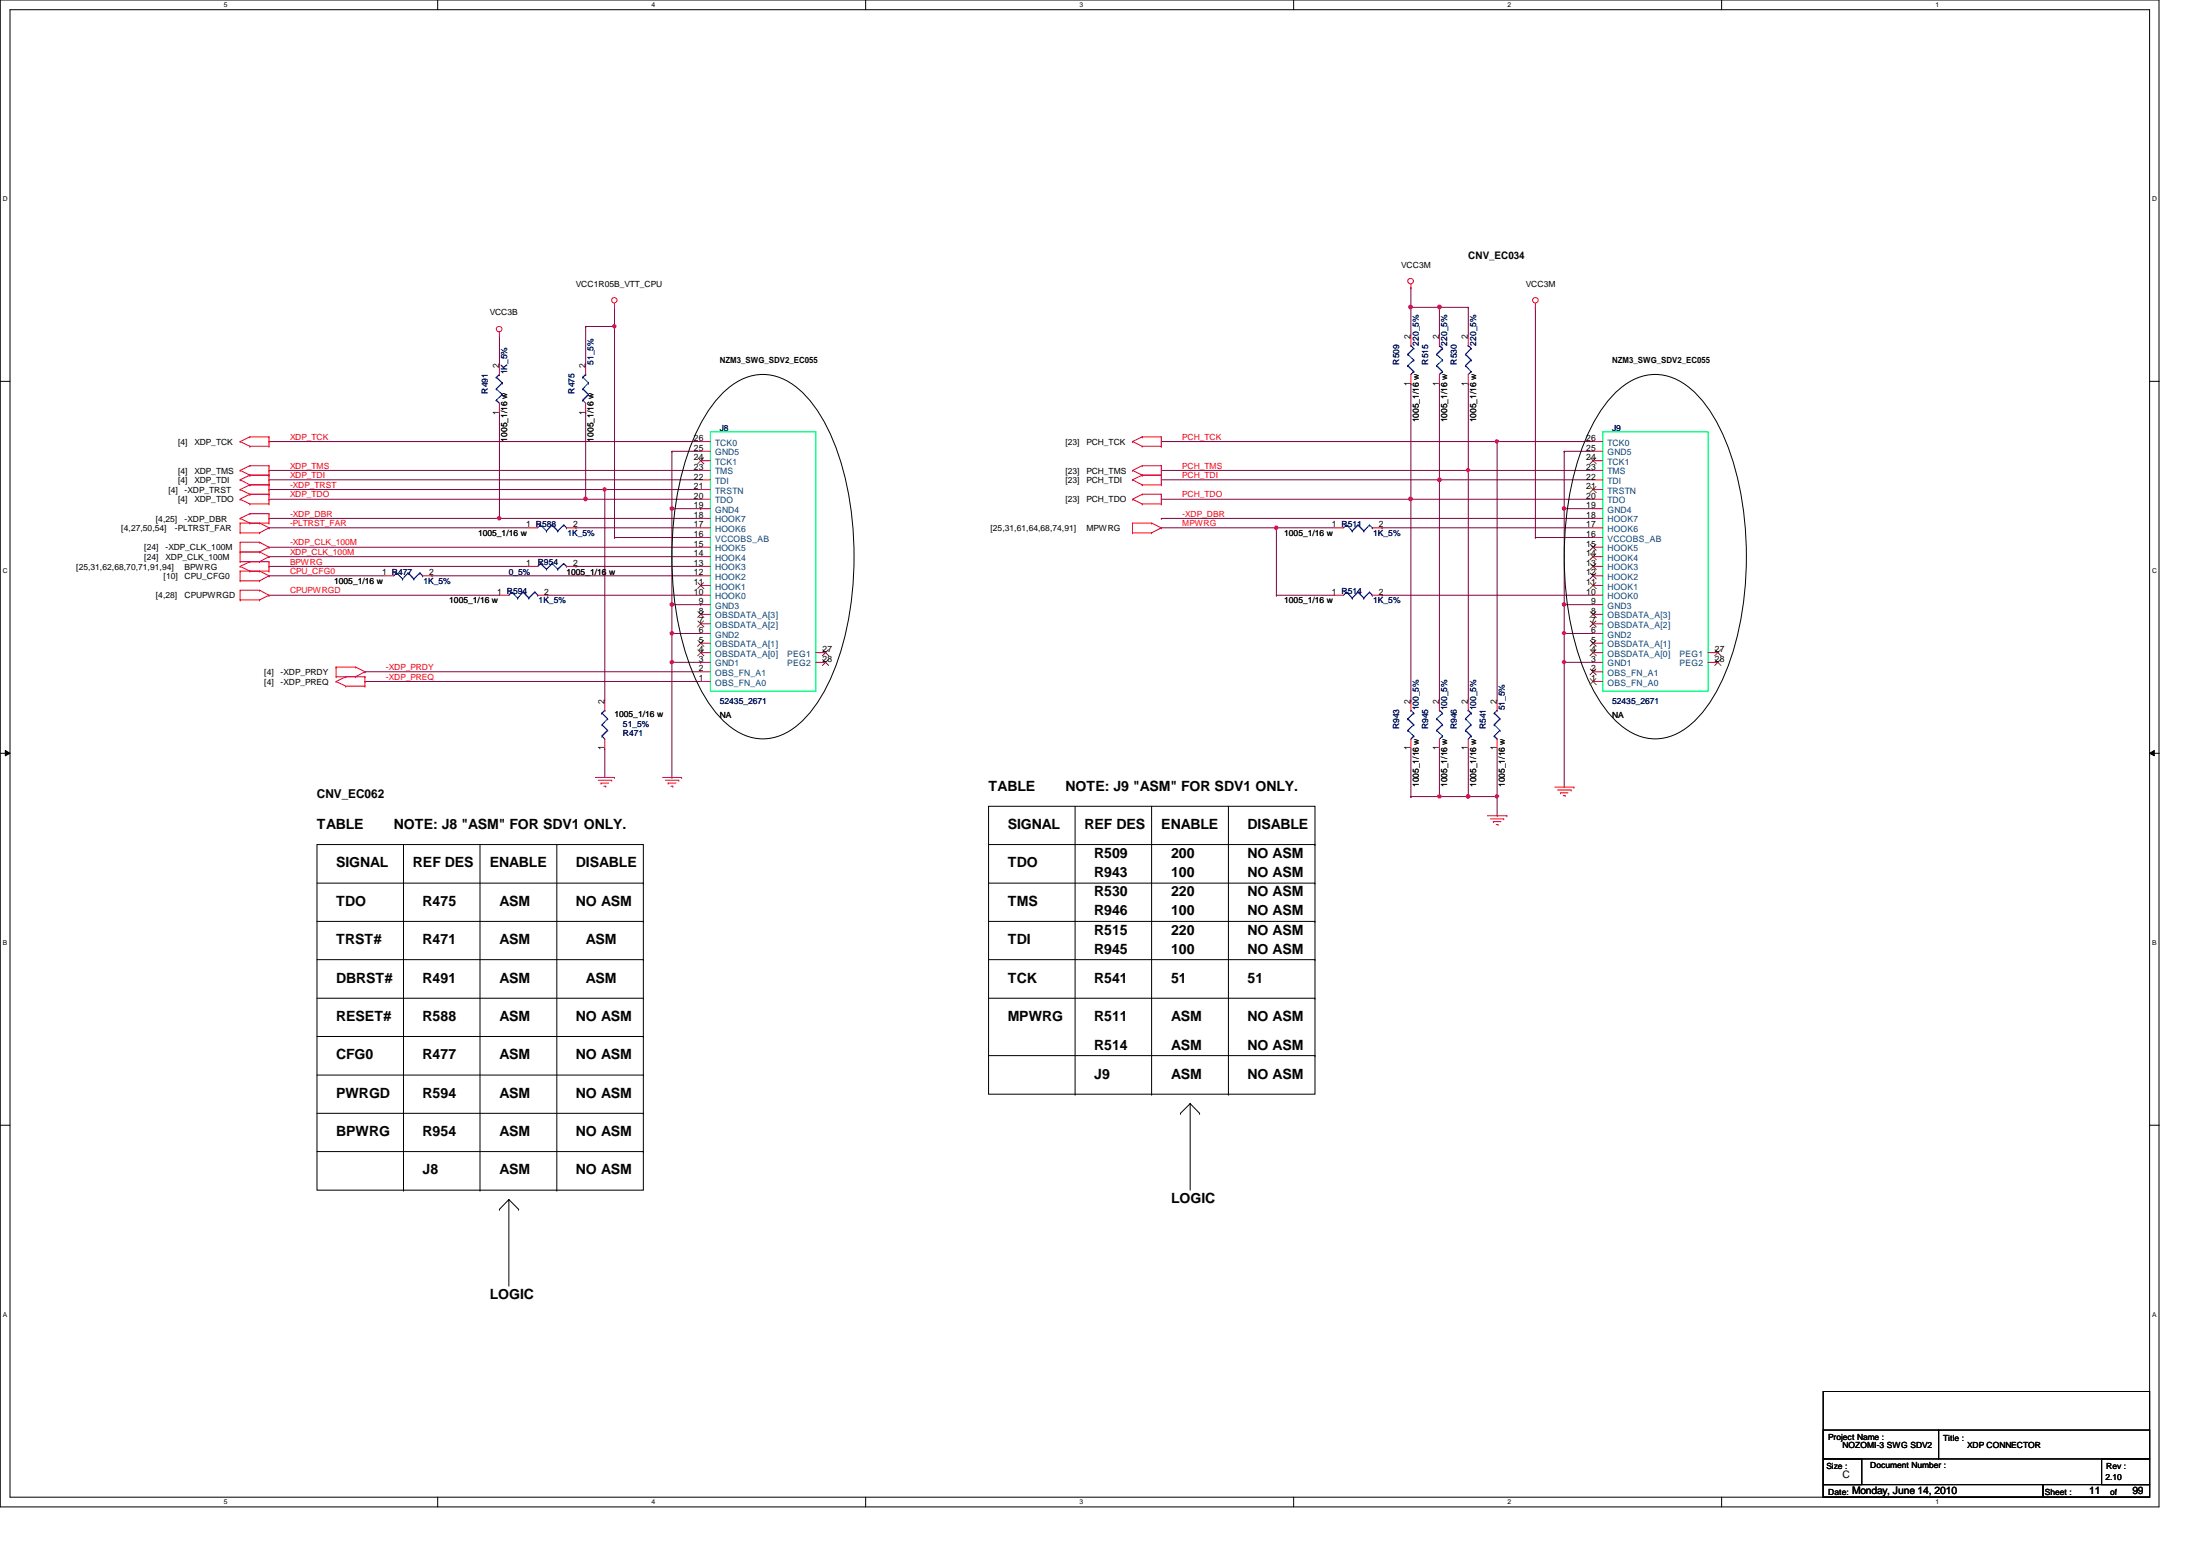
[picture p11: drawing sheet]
<svg xmlns="http://www.w3.org/2000/svg" width="297mm" height="210mm" viewBox="0 0 297 210" stroke-linecap="round" stroke-linejoin="round" font-family="sans-serif">
<path d="M0 0h291.5v203.4h-291.5zM1.4 1.3h288.8v200.8h-288.8z" fill="none" stroke="#000" stroke-width=".14"/>
<g fill="#fff">
<path d="M30.2 .2h.5v1h-.5z"/>
<path d="M30.2 202.3h.5v1h-.5z"/>
</g>
<path d="M59.1 0v1.3M59.1 202.1v1.3" fill="none" stroke="#000" stroke-width=".14"/>
<g fill="#fff">
<path d="M88 .2h.5v1h-.5z"/>
<path d="M88 202.3h.5v1h-.5z"/>
</g>
<path d="M116.9 0v1.3M116.9 202.1v1.3" fill="none" stroke="#000" stroke-width=".14"/>
<g fill="#fff">
<path d="M145.8 .2h.5v1h-.5z"/>
<path d="M145.8 202.3h.5v1h-.5z"/>
</g>
<path d="M174.7 0v1.3M174.7 202.1v1.3" fill="none" stroke="#000" stroke-width=".14"/>
<g fill="#fff">
<path d="M203.5 .2h.5v1h-.5z"/>
<path d="M203.5 202.3h.5v1h-.5z"/>
</g>
<path d="M232.4 0v1.3M232.4 202.1v1.3" fill="none" stroke="#000" stroke-width=".14"/>
<g fill="#fff">
<path d="M261.3 .2h.5v1h-.5z"/>
<path d="M261.3 202.3h.5v1h-.5z"/>
<path d="M.4 26.4h.6v1h-.6z"/>
<path d="M290.6 26.4h.6v1h-.6z"/>
<path d="M.4 76.5h.6v1.1h-.6z"/>
<path d="M290.6 76.5h.6v1.1h-.6z"/>
</g>
<path d="M0 51.5h1.4M290.2 51.5h1.3" fill="none" stroke="#000" stroke-width=".14"/>
<g fill="#fff">
<path d="M.4 126.7h.6v1.1h-.6z"/>
<path d="M290.6 126.7h.6v1.1h-.6z"/>
</g>
<path d="M0 101.7h1.4M.7 101.3l.7 .4-.7 .3zM290.2 101.7l.7-.4v.7zM290.2 101.7h1.3" fill="none" stroke="#000" stroke-width=".14"/>
<path d="M.7 101.3l.7 .4-.7 .3zM290.2 101.7l.7-.4v.7z" fill="#000"/>
<g fill="#fff">
<path d="M.4 177h.5v1h-.5z"/>
<path d="M290.6 177h.5v1h-.5z"/>
</g>
<path d="M0 151.9h1.4M290.2 151.9h1.3" fill="none" stroke="#000" stroke-width=".14"/>
<path d="M36.3 59.6h.1M36.3 59.6h58.3M90.7 60.9h.1M90.7 68.7h.1M90.7 60.9h3.9M90.7 60.9v20.7M90.7 68.7h3.9M94.6 68.7h.1M90.7 81.6h.1" fill="none" stroke="#800040" stroke-width=".14"/>
<circle cx="90.7" cy="68.6" r=".25" fill="#f0f"/>
<circle cx="90.7" cy="68.6" r=".25" fill="none" stroke="#f0f" stroke-width=".14"/>
<circle cx="90.7" cy="81.6" r=".25" fill="#f0f"/>
<circle cx="90.7" cy="81.6" r=".25" fill="none" stroke="#f0f" stroke-width=".14"/>
<path d="M90.7 85.5h.1M94.6 81.6h.1M94.6 81.6h-3.9v3.9" fill="none" stroke="#800040" stroke-width=".14"/>
<circle cx="90.7" cy="85.5" r=".25" fill="#f0f"/>
<circle cx="90.7" cy="85.5" r=".25" fill="none" stroke="#f0f" stroke-width=".14"/>
<path d="M90.7 85.5h.1M90.7 89.4h.1M90.7 89.4h3.9M90.7 85.5h3.9M90.7 85.5v19.4M94.6 89.4h.1M90.7 104.9h.1" fill="none" stroke="#800040" stroke-width=".14"/>
<circle cx="90.7" cy="89.4" r=".25" fill="#f0f"/>
<circle cx="90.7" cy="89.4" r=".25" fill="none" stroke="#f0f" stroke-width=".14"/>
<path d="M36.3 63.5h.1M36.3 64.8h.1M36.3 63.5h58.3M36.3 64.8h58.3M81.7 66.1h.1M81.7 66.1h12.9" fill="none" stroke="#800040" stroke-width=".14"/>
<path d="M81.5 65.9h.3l.1 .1-.1 .2-.2 .1-.1-.1z" fill-rule="evenodd" fill="#f0f"/>
<path d="M81.5 65.9h.3l.1 .1-.1 .2-.2 .1-.1-.1z" fill="none" stroke="#f0f" stroke-width=".14"/>
<path d="M79.1 67.4h.1M79.1 67.4h15.5" fill="none" stroke="#800040" stroke-width=".14"/>
<path d="M78.9 67.2l.1-.1 .2 .1v.3l-.2 .1-.1-.1z" fill-rule="evenodd" fill="#f0f"/>
<path d="M78.9 67.2l.1-.1 .2 .1v.3l-.2 .1-.1-.1z" fill="none" stroke="#f0f" stroke-width=".14"/>
<path d="M67.4 70h.1M67.4 70h27.2" fill="none" stroke="#800040" stroke-width=".14"/>
<circle cx="67.4" cy="69.9" r=".25" fill="#f0f"/>
<circle cx="67.4" cy="69.9" r=".25" fill="none" stroke="#f0f" stroke-width=".14"/>
<path d="M67.4 45.3h.1M67.4 45.3v3.9M67.4 55.7v14.3M83 44.1h.1M83 44.1v28.5M36.3 70h.1M36.3 70h31.1M67.4 70h.1M77.8 71.2h.1M77.8 71.2h16.8M83 72.6h.1M83 72.6h11.6" fill="none" stroke="#800040" stroke-width=".14"/>
<path d="M82.8 43.9h.3l.1 .1-.1 .2-.2 .1-.1-.1z" fill-rule="evenodd" fill="#f0f"/>
<path d="M82.8 43.9h.3l.1 .1-.1 .2-.2 .1-.1-.1z" fill="none" stroke="#f0f" stroke-width=".14"/>
<g fill="none" stroke="#800040" stroke-width=".14">
<path d="M79.1 44.1h.1M79.1 55.7h.1M79.1 44.1v5.1M79.1 55.7v11.7h-42.8M83 41.5h.1M83 41.5v2.6h-3.9M202.1 59.6h.1M202.1 59.6h13M36.3 67.4h.1M36.3 71.2h.1M36.3 73.9h.1M36.3 75.1h.1"/>
<path d="M36.3 76.5h.1M36.3 77.7h.1M36.3 66.1h.1M36.3 71.2h35M36.3 73.9h58.3M36.3 75.1h58.3M36.3 76.5h35M36.3 77.7h15.6M36.3 66.1h45.4M58.3 77.7h.1M58.3 77.7h36.3M77.8 76.5h.1"/>
<path d="M77.8 76.5h16.8M81.7 66.1h.1M81.7 66.1v28.5M207.3 72.6h.1M207.3 72.6h7.8M36.3 80.3h.1M36.3 80.3h31.1M49.3 90.7h.1M49.3 92h.1M49.3 90.7h45.3M49.3 92h45.3M73.9 80.3h.1"/>
<path d="M73.9 80.3h20.7M186.6 80.3h.1M186.6 80.3h28.5M81.7 101h.1M81.7 101v3.9"/>
</g>
<path d="M201.9 59.4h.4v.2v.1l-.2 .1-.2-.1z" fill-rule="evenodd" fill="#f0f"/>
<path d="M201.9 59.4h.4v.2v.1l-.2 .1-.2-.1z" fill="none" stroke="#f0f" stroke-width=".14"/>
<path d="M190.5 67.4h.1M190.5 67.4h24.6" fill="none" stroke="#800040" stroke-width=".14"/>
<circle cx="190.5" cy="67.4" r=".26" fill="#f0f"/>
<circle cx="190.5" cy="67.4" r=".26" fill="none" stroke="#f0f" stroke-width=".14"/>
<path d="M211.2 60.9h.1M211.2 68.7h.1M211.2 60.9v20.7M211.2 68.7h3.9" fill="none" stroke="#800040" stroke-width=".14"/>
<path d="M211 81.4h.3l.1 .2-.1 .2h-.1h-.2z" fill-rule="evenodd" fill="#f0f"/>
<path d="M211 81.4h.3l.1 .2-.1 .2h-.1h-.2z" fill="none" stroke="#f0f" stroke-width=".14"/>
<path d="M211 68.5h.3l.1 .1-.1 .2-.1 .1-.2-.1z" fill-rule="evenodd" fill="#f0f"/>
<path d="M211 68.5h.3l.1 .1-.1 .2-.1 .1-.2-.1z" fill="none" stroke="#f0f" stroke-width=".14"/>
<path d="M211.2 81.6h.1M211.2 89.4h.1M211.2 81.6h3.9M211.2 89.4v16.9" fill="none" stroke="#800040" stroke-width=".14"/>
<path d="M211 89.2h.3l.1 .2-.1 .1-.1 .1-.2-.1z" fill-rule="evenodd" fill="#f0f"/>
<path d="M211 89.2h.3l.1 .2-.1 .1-.1 .1-.2-.1z" fill="none" stroke="#f0f" stroke-width=".14"/>
<path d="M172.3 71.2h.1M172.3 71.2h7.8M211.2 89.4h.1M211.2 89.4h3.9M202.1 107.5h.1M202.1 101v6.5" fill="none" stroke="#800040" stroke-width=".14"/>
<path d="M201.9 107.3h.4v.2v.2h-.2h-.2z" fill-rule="evenodd" fill="#f0f"/>
<path d="M201.9 107.3h.4v.2v.2h-.2h-.2z" fill="none" stroke="#f0f" stroke-width=".14"/>
<path d="M190.5 41.5h.1M190.5 41.5v3.8M156.8 70h.1M156.8 70h58.3M186.6 71.2h.1M186.6 71.2h28.5M194.3 64.8h.1M194.3 64.8h20.8M198.2 63.5h.1M198.2 63.5h16.9M211.2 85.5h.1M211.2 85.5v3.9" fill="none" stroke="#800040" stroke-width=".14"/>
<path d="M211 85.3h.3l.1 .2-.1 .1-.1 .1-.2-.1z" fill-rule="evenodd" fill="#f0f"/>
<path d="M211 85.3h.3l.1 .2-.1 .1-.1 .1-.2-.1z" fill="none" stroke="#f0f" stroke-width=".14"/>
<path d="M207.3 41.5h.1M207.3 41.5v31.1M172.3 71.2h.1M172.3 71.2v9.1M211.2 60.9h.1M211.2 60.9h3.9M172.3 80.3h.1M172.3 80.3h7.8M211.2 85.5h.1M211.2 81.6h.1M211.2 85.5h3.9M211.2 81.6v3.9" fill="none" stroke="#800040" stroke-width=".14"/>
<path d="M172.1 71.1l.2-.1 .2 .1v.3l-.2 .1-.2-.1z" fill-rule="evenodd" fill="#f0f"/>
<path d="M172.1 71.1l.2-.1 .2 .1v.3l-.2 .1-.2-.1z" fill="none" stroke="#f0f" stroke-width=".14"/>
<path d="M156.8 59.6h.1M156.8 59.6h45.3M190.5 51.8h.1M190.5 51.8v15.6h-33.7M194.3 51.8h.1M194.3 51.8v13M202.1 59.6h.1M202.1 59.6v35M156.8 71.2h.1M156.8 67.4h.1M156.8 71.2h15.5" fill="none" stroke="#800040" stroke-width=".14"/>
<circle cx="194.3" cy="64.8" r=".26" fill="#f0f"/>
<circle cx="194.3" cy="64.8" r=".26" fill="none" stroke="#f0f" stroke-width=".14"/>
<path d="M194.3 41.5h.1M194.3 41.5v3.8M198.2 51.8h.1M198.2 51.8v11.7M156.8 64.8h.1M156.8 64.8h37.5" fill="none" stroke="#800040" stroke-width=".14"/>
<path d="M198 63.3h.4l.1 .2-.1 .1-.2 .1-.2-.1z" fill-rule="evenodd" fill="#f0f"/>
<path d="M198 63.3h.4l.1 .2-.1 .1-.2 .1-.2-.1z" fill="none" stroke="#f0f" stroke-width=".14"/>
<path d="M194.3 41.5h.1M194.3 41.5h3.9M198.2 41.5h.1M198.2 41.5v3.8M156.8 63.5h.1M156.8 63.5h41.4" fill="none" stroke="#800040" stroke-width=".14"/>
<circle cx="194.3" cy="41.4" r=".26" fill="#f0f"/>
<circle cx="194.3" cy="41.4" r=".26" fill="none" stroke="#f0f" stroke-width=".14"/>
<path d="M190.5 38.9h.1M190.5 38.9v2.6M190.5 41.5h.1M190.5 41.5h3.8" fill="none" stroke="#800040" stroke-width=".14"/>
<circle cx="190.5" cy="41.4" r=".26" fill="#f0f"/>
<circle cx="190.5" cy="41.4" r=".26" fill="none" stroke="#f0f" stroke-width=".14"/>
<path d="M190.5 67.4v27.2M194.3 64.8v29.8M198.2 63.5v31.1M190.5 94.6h.1M194.3 94.6h.1M198.2 94.6h.1M198.2 107.5h.1M198.2 101v6.5M198.2 107.5h3.9" fill="none" stroke="#800040" stroke-width=".14"/>
<path d="M198 107.3h.4l.1 .2-.1 .2h-.2h-.2z" fill-rule="evenodd" fill="#f0f"/>
<path d="M198 107.3h.4l.1 .2-.1 .2h-.2h-.2z" fill="none" stroke="#f0f" stroke-width=".14"/>
<path d="M194.3 107.5h.1M194.3 101v6.5M194.3 107.5h3.9" fill="none" stroke="#800040" stroke-width=".14"/>
<path d="M198 107.3h.4l.1 .2-.1 .2h-.2h-.2z" fill-rule="evenodd" fill="#f0f"/>
<path d="M198 107.3h.4l.1 .2-.1 .2h-.2h-.2z" fill="none" stroke="#f0f" stroke-width=".14"/>
<circle cx="194.4" cy="107.5" r=".25" fill="#f0f"/>
<circle cx="194.4" cy="107.5" r=".25" fill="none" stroke="#f0f" stroke-width=".14"/>
<path d="M190.5 107.5h.1M190.5 101v6.5M190.5 107.5h3.8M202.1 110.1h.1M202.1 107.5v2.6" fill="none" stroke="#800040" stroke-width=".14"/>
<g fill="none" stroke="#f00" stroke-width=".14">
<path d="M190.5 38.9h.1M190.5 38.4v.5M32.4 59.6h.1M32.4 59.6l1.3 .6M33.7 59h.1M33.7 59l-1.3 .6M33.7 59h2.6M36.3 59h.1M36.3 59v1.2M67.4 45.3h.1M67.4 44.8v.5M67.4 49.2v1.3"/>
<path d="M67.4 54.4v1.3M79.1 49.2v1.3M79.1 54.4v1.3M83 41.5h.1M83 40.9v.6M94.6 59.6h1.3M152.9 59.6h.1M152.9 59.6l1.3 .6M154.2 59h.1M154.2 59h2.6M154.2 59l-1.3 .6M156.8 59h.1"/>
<path d="M156.8 59v1.2M190.5 45.3v1.4M190.5 50.5v1.3M194.3 45.3v1.4M194.3 50.5v1.3M198.2 45.3v1.4M198.2 50.5v1.3M207.3 41.5h.1M207.3 40.9v.6M215.1 59.6h1.3M32.4 63.5h.1M32.4 64.8h.1"/>
<path d="M32.4 66.1h.1M32.4 67.4h.1M32.4 70h.1M32.4 70.6h.1M32.4 71.9h.1M32.4 73.2h.1M32.4 74.5h.1M32.4 75.8h.1M32.4 76.5h.1M32.4 79.7h.1M32.4 77.1h.1M32.4 78.4h.1"/>
<path d="M32.4 63.5l1.3 .6M32.4 64.8l1.3 .6M32.4 66.1l1.3 .6M32.4 67.4l1.3 .6M32.4 70.6h3.9M32.4 70l1.3 .6M32.4 70.6v1.3M32.4 73.2v2.6M32.4 77.1v1.3M32.4 79.7v1.3M32.4 71.9h2.6M32.4 73.2h2.6"/>
<path d="M32.4 74.5h2.6M32.4 75.8h3.9M32.4 77.1h3.9M32.4 76.5l1.3 .6M32.4 79.7h2.6M32.4 78.4h2.6M33.7 60.2h.1M33.7 62.9h.1M33.7 64.1h.1M33.7 65.4h.1M33.7 66.7h.1M33.7 68h.1"/>
<path d="M33.7 69.3h.1M33.7 70.6h.1M33.7 75.8h.1M33.7 77.1h.1M33.7 60.2h2.6M33.7 62.9l-1.3 .6M33.7 62.9h2.6M33.7 64.1h2.6M33.7 64.1l-1.3 .7M33.7 65.4h2.6M33.7 65.4l-1.3 .7M33.7 66.7h2.6"/>
<path d="M33.7 66.7l-1.3 .7M33.7 68h2.6M33.7 69.3l-1.3 .7M33.7 69.3h2.6M33.7 75.8l-1.3 .7M35 70.6h.1M35 71.9h.1M35 73.2h.1M35 74.5h.1M35 75.8h.1M35 79.7h.1M35 77.1h.1"/>
<path d="M35 78.4h.1M35 70.6l1.3 .6M35 73.2l1.3 .7M35 74.5l1.3 .6M35 79.7l1.3 .6M35 77.1l1.3 .6M36.3 60.2h.1M36.3 62.9h.1M36.3 64.1h.1M36.3 65.4h.1M36.3 66.7h.1M36.3 68h.1"/>
<path d="M36.3 69.3h.1M36.3 70.6h.1M36.3 71.2h.1M36.3 73.9h.1M36.3 75.1h.1M36.3 75.8h.1M36.3 77.1h.1M36.3 77.7h.1M36.3 62.9v5.1M36.3 69.3v1.3M36.3 75.8v1.3M36.3 71.2l-1.3 .7"/>
<path d="M36.3 73.9l-1.3 .6M36.3 75.1l-1.3 .7M36.3 77.7l-1.3 .7M51.9 77.7h1.3M57.1 77.7h1.2M71.3 71.2h1.3M71.3 76.5h1.3M76.5 71.2h1.3M76.5 76.5h1.3M94.6 71.2h1.3M94.6 79h1.3M94.6 77.7h1.3"/>
<path d="M94.6 76.5h1.3M94.6 75.1h1.3M94.6 73.9h1.3M94.6 72.6h1.3M94.6 70h1.3M94.6 68.7h1.3M94.6 67.4h1.3M94.6 66.1h1.3M94.6 64.8h1.3M94.6 63.5h1.3M94.6 62.2h1.3M94.6 60.9h1.3"/>
<path d="M152.9 67.4h.1M152.9 70.6h.1M152.9 71.9h.1M152.9 63.5h.1M152.9 64.8h.1M152.9 70.6h2.6M152.9 71.9h2.6M152.9 67.4l1.3 .6M152.9 70.6v1.3M152.9 63.5l1.3 .6M152.9 64.8l1.3 .6M154.2 66.7h.1"/>
<path d="M154.2 68h.1M154.2 60.2h.1M154.2 62.9h.1M154.2 64.1h.1M154.2 65.4h.1M154.2 60.2h2.6M154.2 62.9h2.6M154.2 64.1h2.6M154.2 65.4h2.6M154.2 66.7h2.6M154.2 68h2.6M154.2 66.7l-1.3 .7"/>
<path d="M154.2 62.9l-1.3 .6M154.2 64.1l-1.3 .7M155.5 70.6h.1M155.5 71.9h.1M155.5 70.6l1.3 .6M156.8 66.7h.1M156.8 68h.1M156.8 60.2h.1M156.8 71.2h.1M156.8 62.9h.1M156.8 64.1h.1M156.8 65.4h.1"/>
<path d="M156.8 62.9v2.5M156.8 66.7v1.3M156.8 71.2l-1.3 .7M180.1 71.2h1.3M185.3 71.2h1.3M215.1 71.2h1.3M215.1 79h1.3M215.1 77.7h1.3M215.1 76.5h1.3M215.1 75.1h1.3M215.1 73.9h1.3M215.1 72.6h1.3"/>
<path d="M215.1 70h1.3M215.1 68.7h1.3M215.1 67.4h1.3M215.1 66.1h1.3M215.1 64.8h1.3M215.1 63.5h1.3M215.1 62.2h1.3M215.1 60.9h1.3M32.4 81h.1M32.4 81h2.6M35 81h.1M36.3 80.3h.1"/>
<path d="M36.3 80.3l-1.3 .7M45.4 90h.1M45.4 91.4h.1M45.4 92h.1M45.4 90h2.6M45.4 90v1.4M45.4 91.4h3.9M45.4 92l1.3 .6M46.7 91.4h.1M46.7 92.6h.1M46.7 91.4l-1.3 .6M46.7 92.6h2.6"/>
<path d="M48 90h.1M48 91.4h.1M48 90l1.3 .7M49.3 90.7h.1M49.3 91.4h.1M49.3 92.6h.1M49.3 90.7l-1.3 .7M49.3 91.4v1.2M67.4 80.3h1.3M72.6 80.3h1.3M81.7 94.6v1.3M81.7 99.8v1.2"/>
<path d="M94.6 92h1.3M94.6 90.7h1.3M94.6 89.4h1.3M94.6 88.1h1.3M94.6 86.8h1.3M94.6 85.5h1.3M94.6 84.2h1.3M94.6 82.9h1.3M94.6 81.6h1.3M94.6 80.3h1.3M110.1 89.4h1.4M110.1 88.1h1.4"/>
<path d="M180.1 80.3h1.3M185.3 80.3h1.3M190.5 94.6v1.3M190.5 99.8v1.2M194.3 94.6v1.3M194.3 99.8v1.2M198.2 94.6v1.3M198.2 99.8v1.2M202.1 94.6v1.3M202.1 99.8v1.2M215.1 92h1.3M215.1 90.7h1.3"/>
<path d="M215.1 89.4h1.3M215.1 88.1h1.3M215.1 86.8h1.3M215.1 85.5h1.3M215.1 84.2h1.3M215.1 82.9h1.3M215.1 81.6h1.3M215.1 80.3h1.3M230.6 89.4h1.3M230.6 88.1h1.3M80.4 104.9h2.6M80.8 105.3h1.8"/>
<path d="M81.1 105.7h.1M81.1 105.7h1.1M81.5 106.1h.3M81.8 106.1h.1M82.6 105.3h.1M83 104.9h.1M89.4 104.9h2.6M89.8 105.3h1.8M90.2 105.7h.1M90.2 105.7h1.1M90.6 106.1h.2M90.8 106.1h.1"/>
<path d="M91.6 105.3h.1M92 104.9h.1M200.8 110.1h2.7M201.2 110.5h1.8M201.6 110.9h.1M201.6 110.9h1M202 111.3h.3M202.3 111.3h.1M203 110.5h.1M203.5 110.1h.1M209.9 106.3h2.6M210.3 106.6h1.8"/>
<path d="M210.7 107h.1M210.7 107h1M211.1 107.4h.2M211.3 107.4h.1M212.1 106.6h.1M212.5 106.3h.1"/>
<circle cx="190.5" cy="37.9" r=".37"/>
<circle cx="67.4" cy="44.4" r=".37"/>
<circle cx="82.9" cy="40.5" r=".37"/>
<circle cx="207.3" cy="40.5" r=".37"/>
</g>
<g fill="none" stroke="#000" stroke-width=".14">
<path d="M97.7 52.9a7.1 7.1 0 0 1 7.5-2 11.8 11.8 0 0 1 5.7 5.4 36 36 0 0 1 4.4 16.6 41.1 41.1 0 0 1-3.6 19.6 14.3 14.3 0 0 1-5.4 6.4 6.6 6.6 0 0 1-7.6-.7 17.3 17.3 0 0 1-5.1-7.2 45.1 45.1 0 0 1-1.7-26.4 26.5 26.5 0 0 1 4.9-10.7zM218.2 52.9a7.1 7.1 0 0 1 7.5-2 11.8 11.8 0 0 1 5.7 5.4 36 36 0 0 1 4.3 16.6 41.1 41.1 0 0 1-3.5 19.6 14.3 14.3 0 0 1-5.4 6.4 6.6 6.6 0 0 1-7.6-.7 17.3 17.3 0 0 1-5.1-7.2 45.1 45.1 0 0 1-1.7-26.4 26.5 26.5 0 0 1 4.9-10.7zM42.8 114h44.1v46.7h-44.1zM42.8 119.2h44.1M54.5 114v46.7M64.8 114v46.7M75.2 114v46.7M86.9 119.2h.1M133.5 108.8h44v38.9h-44zM133.5 119.2h44M133.5 114h44M145.2 108.8v38.9"/>
<path d="M155.5 108.8v38.9M165.9 108.8v38.9M177.5 114h.1M177.5 119.2h.1M42.8 124.4h44.1M42.8 129.5h44.1M42.8 134.7h44.1M42.8 139.9h44.1M86.9 124.4h.1M86.9 129.5h.1M86.9 134.7h.1M86.9 139.9h.1"/>
<path d="M133.5 124.4h44M133.5 129.5h44M133.5 134.7h44M177.5 124.4h.1M177.5 129.5h.1M177.5 134.7h.1M42.8 145.1h44.1M42.8 150.3h44.1M42.8 155.4h44.1M86.9 145.1h.1M86.9 150.3h.1M86.9 155.4h.1"/>
<path d="M133.5 142.5h44M145.2 147.7h.1M155.5 147.7h.1M159.4 150.3h.1M160.7 149h.1M160.7 149v11.7M160.7 149l-1.3 1.3M160.7 149l1.3 1.3M162 150.3h.1M165.9 147.7h.1M177.5 142.5h.1M54.5 160.7h.1"/>
<path d="M64.8 160.7h.1M67.4 163.2h.1M68.7 161.9h.1M68.7 161.9v11.7M68.7 161.9l-1.3 1.3M68.7 161.9l1.3 1.3M70 163.2h.1M75.2 160.7h.1M246.2 196.9h5.2v3.5h-5.2zM246.2 193h15.5v3.9h-15.5zM246.2 187.8h44v14.3h-44zM261.7 193h28.5v3.9h-28.5z"/>
<path d="M283.8 196.9h6.4v3.5h-6.4zM246.2 200.4h29.6v1.7h-29.6zM275.8 200.4h14.4v1.7h-14.4z"/>
</g>
<g fill="none" stroke="#00f" stroke-width=".14">
<path d="M67 54h.1M67 52.5h.1M67 50.9h.1M67 54l.4 .4M67 52.5l.8 .8M67 50.9l.8 .8M67.4 50.5h.1M67.4 50.5l-.4 .4M67.8 53.3h.1M67.8 51.7h.1M67.8 53.3l-.8 .7M67.8 51.7l-.8 .8"/>
<path d="M78.7 54h.1M78.7 52.5h.1M78.7 50.9h.1M78.7 54l.4 .4M78.7 52.5l.8 .8M78.7 50.9l.8 .8M79.1 50.5h.1M79.1 50.5l-.4 .4M79.5 53.3h.1M79.5 51.7h.1M79.5 53.3l-.8 .7M79.5 51.7l-.8 .8"/>
<path d="M190.1 49.4h.1M190.1 47.8h.1M190.1 49.4l.8 .8M190.1 47.8l.8 .8M190.5 46.7h.1M190.5 46.7l.4 .3M190.9 50.2h.1M190.9 48.6h.1M190.9 47h.1M190.9 50.2l-.4 .3M190.9 48.6l-.8 .8M190.9 47l-.8 .8"/>
<path d="M194 49.4h.1M194 47.8h.1M194 49.4l.8 .8M194 47.8l.8 .8M194.3 46.7h.1M194.3 46.7l.5 .3M194.8 50.2h.1M194.8 48.6h.1M194.8 47h.1M194.8 50.2l-.5 .3M194.8 48.6l-.8 .8M194.8 47l-.8 .8"/>
<path d="M197.9 49.4h.1M197.9 47.8h.1M197.9 49.4l.7 .8M197.9 47.8l.7 .8M198.2 46.7h.1M198.2 46.7l.4 .3M198.6 50.2h.1M198.6 48.6h.1M198.6 47h.1M198.6 50.2l-.4 .3M198.6 48.6l-.7 .8M198.6 47l-.7 .8"/>
<path d="M53.5 77.3h.1M53.5 77.3l-.3 .4M53.5 77.3l.9 .8M54.4 78.1h.1M55.1 77.3h.1M55.1 77.3l-.7 .8M55.1 77.3l.8 .8M55.9 78.1h.1M56.7 77.3h.1M56.7 77.3l-.8 .8M56.7 77.3l.4 .4M57.1 77.7h.1"/>
<path d="M69.1 79.9h.1M69.1 79.9l-.4 .4M69.1 79.9l.8 .8M70.7 79.9h.1M70.7 79.9l-.8 .8M70.7 79.9l.7 .8M72.2 79.9h.1M72.2 79.9l-.8 .8M72.2 79.9l.4 .4M73 76.1h.1M73 70.9h.1M73 76.1l-.4 .4"/>
<path d="M73 76.1l.8 .7M73 70.9l-.4 .3M73 70.9l.8 .8M73.8 76.8h.1M73.8 71.7h.1M74.5 76.1h.1M74.5 70.9h.1M74.5 76.1l-.7 .7M74.5 76.1l.8 .7M74.5 70.9l-.7 .8M74.5 70.9l.8 .8M75.3 76.8h.1"/>
<path d="M75.3 71.7h.1M76.1 76.1h.1M76.1 70.9h.1M76.1 76.1l-.8 .7M76.1 76.1l.4 .4M76.1 70.9l-.8 .8M76.1 70.9l.4 .3M76.5 76.5h.1M76.5 71.2h.1M181.8 70.9h.1M181.8 79.9h.1M181.8 70.9l-.4 .3"/>
<path d="M181.8 70.9l.8 .8M181.8 79.9l-.4 .4M181.8 79.9l.8 .8M182.6 71.7h.1M183.3 70.9h.1M183.3 79.9h.1M183.3 70.9l-.7 .8M183.3 70.9l.8 .8M183.3 79.9l-.7 .8M183.3 79.9l.8 .8M184.1 71.7h.1M184.9 70.9h.1"/>
<path d="M184.9 79.9h.1M184.9 70.9l-.8 .8M184.9 70.9l.4 .3M184.9 79.9l-.8 .8M184.9 79.9l.4 .4M185.3 71.2h.1M69.9 80.7h.1M71.4 80.7h.1M72.6 80.3h.1M81.3 99.4h.1M81.3 97.8h.1M81.3 96.3h.1"/>
<path d="M81.3 99.4l.4 .4M81.3 97.8l.7 .8M81.3 96.3l.7 .7M81.7 95.9h.1M81.7 95.9l-.4 .4M82 98.6h.1M82 97h.1M82 98.6l-.7 .8M82 97l-.7 .8M182.6 80.7h.1M184.1 80.7h.1M185.3 80.3h.1"/>
<path d="M190.1 98.6h.1M190.1 97h.1M190.1 98.6l.8 .8M190.1 97l.8 .8M190.5 95.9h.1M190.5 95.9l.4 .4M190.9 99.4h.1M190.9 97.8h.1M190.9 96.3h.1M190.9 99.4l-.4 .4M190.9 97.8l-.8 .8M190.9 96.3l-.8 .7"/>
<path d="M194 98.6h.1M194 97h.1M194 98.6l.8 .8M194 97l.8 .8M194.3 95.9h.1M194.3 95.9l.5 .4M194.8 99.4h.1M194.8 97.8h.1M194.8 96.3h.1M194.8 99.4l-.5 .4M194.8 97.8l-.8 .8M194.8 96.3l-.8 .7"/>
<path d="M197.9 98.6h.1M197.9 97h.1M197.9 98.6l.7 .8M197.9 97l.7 .8M198.2 95.9h.1M198.2 95.9l.4 .4M198.6 99.4h.1M198.6 97.8h.1M198.6 96.3h.1M198.6 99.4l-.4 .4M198.6 97.8l-.7 .8M198.6 96.3l-.7 .7"/>
<path d="M201.8 99.4h.1M201.8 97.8h.1M201.8 96.3h.1M201.8 99.4l.3 .4M201.8 97.8l.7 .8M201.8 96.3l.7 .7M202.1 95.9h.1M202.1 95.9l-.3 .4M202.5 98.6h.1M202.5 97h.1M202.5 98.6l-.7 .8M202.5 97l-.7 .8"/>
</g>
<path d="M95.9 58.3h14.2v35h-14.2zM216.4 58.3h14.2v35h-14.2z" fill="none" stroke="#00ff80" stroke-width=".14"/>
<g fill="none" stroke="#804000" stroke-width=".14">
<path d="M94.2 78.7l.8 .8M94.2 61.8l.8 .8M95 78.7l-.8 .8M95 61.8l-.8 .8M214.7 78.7l.8 .8M214.7 77.3l.8 .8M214.7 76.1l.8 .8M214.7 74.8l.8 .8M214.7 73.5l.8 .8M214.7 65.7l.8 .8M214.7 61.8l.8 .8M215.5 78.7l-.8 .8"/>
<path d="M215.5 77.3l-.8 .8M215.5 76.1l-.8 .8M215.5 74.8l-.8 .8M215.5 73.5l-.8 .8M215.5 65.7l-.8 .8M215.5 61.8l-.8 .8M94.2 87.7l.8 .8M94.2 86.4l.8 .8M94.2 83.8l.8 .8M94.2 82.5l.8 .9M95 87.7l-.8 .8M95 86.4l-.8 .8"/>
<path d="M95 83.8l-.8 .8M95 82.5l-.8 .9M111.1 87.7l.8 .8M111.1 89l.8 .8M111.8 87.7l-.8 .8M111.8 89l-.8 .8M214.7 91.6l.8 .8M214.7 90.3l.8 .8M214.7 87.7l.8 .8M214.7 86.4l.8 .8M214.7 83.8l.8 .8M214.7 82.5l.8 .9"/>
<path d="M215.5 91.6l-.8 .8M215.5 90.3l-.8 .8M215.5 87.7l-.8 .8M215.5 86.4l-.8 .8M215.5 83.8l-.8 .8M215.5 82.5l-.8 .9M231.6 87.7l.8 .8M231.6 89l.8 .8M232.3 87.7l-.8 .8M232.3 89l-.8 .8"/>
</g>
<circle cx="90.7" cy="68.6" r=".25" fill="#f0f"/>
<circle cx="90.7" cy="68.6" r=".25" fill="none" stroke="#f0f" stroke-width=".14"/>
<circle cx="90.7" cy="81.6" r=".25" fill="#f0f"/>
<circle cx="90.7" cy="81.6" r=".25" fill="none" stroke="#f0f" stroke-width=".14"/>
<circle cx="90.7" cy="85.5" r=".25" fill="#f0f"/>
<circle cx="90.7" cy="85.5" r=".25" fill="none" stroke="#f0f" stroke-width=".14"/>
<circle cx="90.7" cy="89.4" r=".25" fill="#f0f"/>
<circle cx="90.7" cy="89.4" r=".25" fill="none" stroke="#f0f" stroke-width=".14"/>
<path d="M81.5 65.9h.3l.1 .1-.1 .2-.2 .1-.1-.1z" fill-rule="evenodd" fill="#f0f"/>
<path d="M81.5 65.9h.3l.1 .1-.1 .2-.2 .1-.1-.1z" fill="none" stroke="#f0f" stroke-width=".14"/>
<path d="M78.9 67.2l.1-.1 .2 .1v.3l-.2 .1-.1-.1z" fill-rule="evenodd" fill="#f0f"/>
<path d="M78.9 67.2l.1-.1 .2 .1v.3l-.2 .1-.1-.1z" fill="none" stroke="#f0f" stroke-width=".14"/>
<circle cx="67.4" cy="69.9" r=".25" fill="#f0f"/>
<circle cx="67.4" cy="69.9" r=".25" fill="none" stroke="#f0f" stroke-width=".14"/>
<path d="M82.8 43.9h.3l.1 .1-.1 .2-.2 .1-.1-.1z" fill-rule="evenodd" fill="#f0f"/>
<path d="M82.8 43.9h.3l.1 .1-.1 .2-.2 .1-.1-.1z" fill="none" stroke="#f0f" stroke-width=".14"/>
<path d="M201.9 59.4h.4v.2v.1l-.2 .1-.2-.1z" fill-rule="evenodd" fill="#f0f"/>
<path d="M201.9 59.4h.4v.2v.1l-.2 .1-.2-.1z" fill="none" stroke="#f0f" stroke-width=".14"/>
<circle cx="190.5" cy="67.4" r=".26" fill="#f0f"/>
<circle cx="190.5" cy="67.4" r=".26" fill="none" stroke="#f0f" stroke-width=".14"/>
<path d="M211 81.4h.3l.1 .2-.1 .2h-.1h-.2z" fill-rule="evenodd" fill="#f0f"/>
<path d="M211 81.4h.3l.1 .2-.1 .2h-.1h-.2z" fill="none" stroke="#f0f" stroke-width=".14"/>
<path d="M211 68.5h.3l.1 .1-.1 .2-.1 .1-.2-.1z" fill-rule="evenodd" fill="#f0f"/>
<path d="M211 68.5h.3l.1 .1-.1 .2-.1 .1-.2-.1z" fill="none" stroke="#f0f" stroke-width=".14"/>
<path d="M211 89.2h.3l.1 .2-.1 .1-.1 .1-.2-.1z" fill-rule="evenodd" fill="#f0f"/>
<path d="M211 89.2h.3l.1 .2-.1 .1-.1 .1-.2-.1z" fill="none" stroke="#f0f" stroke-width=".14"/>
<path d="M201.9 107.3h.4v.2v.2h-.2h-.2z" fill-rule="evenodd" fill="#f0f"/>
<path d="M201.9 107.3h.4v.2v.2h-.2h-.2z" fill="none" stroke="#f0f" stroke-width=".14"/>
<path d="M211 85.3h.3l.1 .2-.1 .1-.1 .1-.2-.1z" fill-rule="evenodd" fill="#f0f"/>
<path d="M211 85.3h.3l.1 .2-.1 .1-.1 .1-.2-.1z" fill="none" stroke="#f0f" stroke-width=".14"/>
<path d="M172.1 71.1l.2-.1 .2 .1v.3l-.2 .1-.2-.1z" fill-rule="evenodd" fill="#f0f"/>
<path d="M172.1 71.1l.2-.1 .2 .1v.3l-.2 .1-.2-.1z" fill="none" stroke="#f0f" stroke-width=".14"/>
<circle cx="194.3" cy="64.8" r=".26" fill="#f0f"/>
<circle cx="194.3" cy="64.8" r=".26" fill="none" stroke="#f0f" stroke-width=".14"/>
<path d="M198 63.3h.4l.1 .2-.1 .1-.2 .1-.2-.1z" fill-rule="evenodd" fill="#f0f"/>
<path d="M198 63.3h.4l.1 .2-.1 .1-.2 .1-.2-.1z" fill="none" stroke="#f0f" stroke-width=".14"/>
<circle cx="194.3" cy="41.4" r=".26" fill="#f0f"/>
<circle cx="194.3" cy="41.4" r=".26" fill="none" stroke="#f0f" stroke-width=".14"/>
<circle cx="190.5" cy="41.4" r=".26" fill="#f0f"/>
<circle cx="190.5" cy="41.4" r=".26" fill="none" stroke="#f0f" stroke-width=".14"/>
<path d="M198 107.3h.4l.1 .2-.1 .2h-.2h-.2z" fill-rule="evenodd" fill="#f0f"/>
<path d="M198 107.3h.4l.1 .2-.1 .2h-.2h-.2z" fill="none" stroke="#f0f" stroke-width=".14"/>
<path d="M198 107.3h.4l.1 .2-.1 .2h-.2h-.2z" fill-rule="evenodd" fill="#f0f"/>
<path d="M198 107.3h.4l.1 .2-.1 .2h-.2h-.2z" fill="none" stroke="#f0f" stroke-width=".14"/>
<circle cx="194.4" cy="107.5" r=".25" fill="#f0f"/>
<circle cx="194.4" cy="107.5" r=".25" fill="none" stroke="#f0f" stroke-width=".14"/>
<g font-size="1.9">
<text x="133.5" y="106.7">TABLE</text>
<text x="143.8" y="106.7">NOTE: J9 &quot;ASM&quot; FOR SDV1 ONLY.</text>
<text x="42.8" y="111.9">TABLE</text>
<text x="53.2" y="111.9">NOTE: J8 &quot;ASM&quot; FOR SDV1 ONLY.</text>
<text x="136.1" y="111.9">SIGNAL</text>
<text x="146.4" y="111.9">REF DES</text>
<text x="156.8" y="111.9">ENABLE</text>
<text x="168.4" y="111.9">DISABLE</text>
<text x="45.4" y="117.1">SIGNAL</text>
<text x="55.7" y="117.1">REF DES</text>
<text x="66.1" y="117.1">ENABLE</text>
<text x="77.8" y="117.1">DISABLE</text>
<text x="136.1" y="117.1">TDO</text>
<text x="147.7" y="115.8">R509</text>
<text x="147.7" y="118.4">R943</text>
<text x="158.1" y="115.8">200</text>
<text x="158.1" y="118.4">100</text>
<text x="168.4" y="115.8">NO ASM</text>
<text x="168.4" y="118.4">NO ASM</text>
<text x="45.4" y="122.3">TDO</text>
<text x="57.1" y="122.3">R475</text>
<text x="67.4" y="122.3">ASM</text>
<text x="77.8" y="122.3">NO ASM</text>
<text x="136.1" y="122.3">TMS</text>
<text x="147.7" y="121">R530</text>
<text x="147.7" y="123.6">R946</text>
<text x="158.1" y="121">220</text>
<text x="158.1" y="123.6">100</text>
<text x="168.4" y="121">NO ASM</text>
<text x="168.4" y="123.6">NO ASM</text>
<text x="45.4" y="127.5">TRST#</text>
<text x="57.1" y="127.5">R471</text>
<text x="67.4" y="127.5">ASM</text>
<text x="79.1" y="127.5">ASM</text>
<text x="136.1" y="127.5">TDI</text>
<text x="147.7" y="126.2">R515</text>
<text x="147.7" y="128.7">R945</text>
<text x="158.1" y="126.2">220</text>
<text x="158.1" y="128.7">100</text>
<text x="168.4" y="126.2">NO ASM</text>
<text x="168.4" y="128.7">NO ASM</text>
<text x="45.4" y="132.6">DBRST#</text>
<text x="45.4" y="137.8">RESET#</text>
<text x="57.1" y="132.6">R491</text>
<text x="57.1" y="137.8">R588</text>
<text x="67.4" y="132.6">ASM</text>
<text x="67.4" y="137.8">ASM</text>
<text x="77.8" y="137.8">NO ASM</text>
<text x="79.1" y="132.6">ASM</text>
<text x="136.1" y="132.6">TCK</text>
<text x="136.1" y="137.8">MPWRG</text>
<text x="147.7" y="132.6">R541</text>
<text x="147.7" y="137.8">R511</text>
<text x="158.1" y="132.6">51</text>
<text x="158.1" y="137.8">ASM</text>
<text x="168.4" y="132.6">51</text>
<text x="168.4" y="137.8">NO ASM</text>
<text x="45.4" y="143">CFG0</text>
<text x="57.1" y="143">R477</text>
<text x="67.4" y="143">ASM</text>
<text x="77.8" y="143">NO ASM</text>
<text x="147.7" y="141.7">R514</text>
<text x="158.1" y="141.7">ASM</text>
<text x="168.4" y="141.7">NO ASM</text>
<text x="45.4" y="148.2">PWRGD</text>
<text x="57.1" y="148.2">R594</text>
<text x="67.4" y="148.2">ASM</text>
<text x="77.8" y="148.2">NO ASM</text>
<text x="147.7" y="145.6">J9</text>
<text x="158.1" y="145.6">ASM</text>
<text x="168.4" y="145.6">NO ASM</text>
<text x="45.4" y="153.4">BPWRG</text>
<text x="57.1" y="153.4">R954</text>
<text x="67.4" y="153.4">ASM</text>
<text x="77.8" y="153.4">NO ASM</text>
<text x="57.1" y="158.5">J8</text>
<text x="67.4" y="158.5">ASM</text>
<text x="77.8" y="158.5">NO ASM</text>
<text x="158.1" y="162.4">LOGIC</text>
<text x="66.1" y="175.4">LOGIC</text>
</g>
<text font-size="1.7" x="42.8" y="107.8">CNV_EC062</text>
<g font-size="1.4">
<text x="198.2" y="35">CNV_EC034</text>
<text x="248.8" y="199.5">C</text>
<text x="250.1" y="201.7">Monday, June 14, 2010</text>
<text x="282.1" y="201.7">11</text>
<text x="287.9" y="201.7">99</text>
</g>
<g font-size="1.2">
<text x="190.5" y="45.8" transform="rotate(-90 190.5 45.8)">2</text>
<text x="194.3" y="45.8" transform="rotate(-90 194.3 45.8)">2</text>
<text x="198.2" y="45.8" transform="rotate(-90 198.2 45.8)">2</text>
<text x="67.4" y="49.7" transform="rotate(-90 67.4 49.7)">2</text>
<text x="79" y="49.7" transform="rotate(-90 79 49.7)">2</text>
<text x="190.5" y="52.1" transform="rotate(-90 190.5 52.1)">1</text>
<text x="194.3" y="52.1" transform="rotate(-90 194.3 52.1)">1</text>
<text x="198.2" y="52.1" transform="rotate(-90 198.2 52.1)">1</text>
<text x="67.4" y="56" transform="rotate(-90 67.4 56)">1</text>
<text x="79" y="56" transform="rotate(-90 79 56)">1</text>
<text x="93.7" y="59.6">26</text>
<text x="214.2" y="59.6">26</text>
<text x="93.7" y="64.7">22</text>
<text x="93.7" y="63.5">23</text>
<text x="93.7" y="62.1">24</text>
<text x="93.7" y="60.9">25</text>
<text x="214.2" y="64.7">22</text>
<text x="214.2" y="63.5">23</text>
<text x="214.2" y="62.1">24</text>
<text x="214.2" y="60.9">25</text>
<text x="71" y="71.2">1 R588</text>
<text x="77.4" y="71.2">2</text>
<text x="93.7" y="71.2">17</text>
<text x="93.7" y="69.9">18</text>
<text x="93.7" y="68.6">19</text>
<text x="93.7" y="67.4">20</text>
<text x="93.7" y="66">21</text>
<text x="179.8" y="71.2">1 R511</text>
<text x="186.2" y="71.2">2</text>
<text x="214.2" y="71.2">17</text>
<text x="214.2" y="69.9">18</text>
<text x="214.2" y="68.6">19</text>
<text x="214.2" y="67.4">20</text>
<text x="214.2" y="66">21</text>
<text x="51.6" y="77.7">1 R477</text>
<text x="58" y="77.7">2</text>
<text x="71" y="76.4">1</text>
<text x="77.4" y="76.4">2</text>
<text x="93.7" y="77.7">12</text>
<text x="93.7" y="76.4">13</text>
<text x="93.7" y="75.1">14</text>
<text x="93.7" y="73.8">15</text>
<text x="93.7" y="72.5">16</text>
<text x="214.2" y="77.7">12</text>
<text x="214.2" y="76.4">13</text>
<text x="214.2" y="75.1">14</text>
<text x="214.2" y="73.8">15</text>
<text x="214.2" y="72.5">16</text>
<text x="67.1" y="80.3">1 R594</text>
<text x="73.5" y="80.3">2</text>
<text x="93.7" y="80.3">10</text>
<text x="93.7" y="79">11</text>
<text x="94.4" y="82.9">8</text>
<text x="94.4" y="81.6">9</text>
<text x="179.8" y="80.3">1 R514</text>
<text x="186.2" y="80.3">2</text>
<text x="214.2" y="80.3">10</text>
<text x="214.2" y="79">11</text>
<text x="214.8" y="82.9">8</text>
<text x="214.8" y="81.6">9</text>
<text x="94.4" y="89.4">3</text>
<text x="94.4" y="88.1">4</text>
<text x="94.4" y="86.8">5</text>
<text x="94.4" y="85.5">6</text>
<text x="94.4" y="84.2">7</text>
<text x="111" y="88.1">27</text>
<text x="111" y="89.4">28</text>
<text x="214.8" y="89.4">3</text>
<text x="214.8" y="88.1">4</text>
<text x="214.8" y="86.8">5</text>
<text x="214.8" y="85.5">6</text>
<text x="214.8" y="84.2">7</text>
<text x="231.5" y="88.1">27</text>
<text x="231.5" y="89.4">28</text>
<text x="81.6" y="95" transform="rotate(-90 81.6 95)">2</text>
<text x="94.4" y="91.9">1</text>
<text x="94.4" y="90.6">2</text>
<text x="190.5" y="95" transform="rotate(-90 190.5 95)">2</text>
<text x="194.3" y="95" transform="rotate(-90 194.3 95)">2</text>
<text x="198.2" y="95" transform="rotate(-90 198.2 95)">2</text>
<text x="202.1" y="95" transform="rotate(-90 202.1 95)">2</text>
<text x="214.8" y="91.9">1</text>
<text x="214.8" y="90.6">2</text>
<text x="81.6" y="101.3" transform="rotate(-90 81.6 101.3)">1</text>
<text x="190.5" y="101.3" transform="rotate(-90 190.5 101.3)">1</text>
<text x="194.3" y="101.3" transform="rotate(-90 194.3 101.3)">1</text>
<text x="198.2" y="101.3" transform="rotate(-90 198.2 101.3)">1</text>
<text x="202.1" y="101.3" transform="rotate(-90 202.1 101.3)">1</text>
</g>
<g font-size="1.2" fill="#004080">
<text x="96.6" y="65.3">TDI</text>
<text x="96.6" y="64.1">TMS</text>
<text x="96.6" y="62.7">TCK1</text>
<text x="96.6" y="61.5">GND5</text>
<text x="96.6" y="60.2">TCK0</text>
<text x="217" y="65.3">TDI</text>
<text x="217" y="64.1">TMS</text>
<text x="217" y="62.7">TCK1</text>
<text x="217" y="61.5">GND5</text>
<text x="217" y="60.2">TCK0</text>
<text x="96.6" y="71.8">HOOK6</text>
<text x="96.6" y="70.5">HOOK7</text>
<text x="96.6" y="69.2">GND4</text>
<text x="96.6" y="67.9">TDO</text>
<text x="96.6" y="66.6">TRSTN</text>
<text x="217" y="71.8">HOOK6</text>
<text x="217" y="70.5">HOOK7</text>
<text x="217" y="69.2">GND4</text>
<text x="217" y="67.9">TDO</text>
<text x="217" y="66.6">TRSTN</text>
<text x="96.6" y="77">HOOK3</text>
<text x="96.6" y="75.7">HOOK4</text>
<text x="96.6" y="74.4">HOOK5</text>
<text x="96.6" y="73.1">VCCOBS_AB</text>
<text x="217" y="77">HOOK3</text>
<text x="217" y="75.7">HOOK4</text>
<text x="217" y="74.4">HOOK5</text>
<text x="217" y="73.1">VCCOBS_AB</text>
<text x="96.6" y="83.5">OBSDATA_A[3]</text>
<text x="96.6" y="82.2">GND3</text>
<text x="96.6" y="80.9">HOOK0</text>
<text x="96.6" y="79.6">HOOK1</text>
<text x="96.6" y="78.3">HOOK2</text>
<text x="217" y="83.5">OBSDATA_A[3]</text>
<text x="217" y="82.2">GND3</text>
<text x="217" y="80.9">HOOK0</text>
<text x="217" y="79.6">HOOK1</text>
<text x="217" y="78.3">HOOK2</text>
<text x="96.6" y="90">GND1</text>
<text x="96.6" y="88.6">OBSDATA_A[0]</text>
<text x="96.6" y="87.4">OBSDATA_A[1]</text>
<text x="96.6" y="86.1">GND2</text>
<text x="96.6" y="84.8">OBSDATA_A[2]</text>
<text x="106.3" y="88.6">PEG1</text>
<text x="106.3" y="90">PEG2</text>
<text x="217" y="90">GND1</text>
<text x="217" y="88.6">OBSDATA_A[0]</text>
<text x="217" y="87.4">OBSDATA_A[1]</text>
<text x="217" y="86.1">GND2</text>
<text x="217" y="84.8">OBSDATA_A[2]</text>
<text x="226.8" y="88.6">PEG1</text>
<text x="226.8" y="90">PEG2</text>
<text x="96.6" y="92.5">OBS_FN_A0</text>
<text x="96.6" y="91.2">OBS_FN_A1</text>
<text x="217" y="92.5">OBS_FN_A0</text>
<text x="217" y="91.2">OBS_FN_A1</text>
</g>
<g font-size="1.1">
<text x="77.8" y="38.7">VCC1R05B_VTT_CPU</text>
<text x="189.2" y="36.1">VCC3M</text>
<text x="206" y="38.7">VCC3M</text>
<text x="66.1" y="42.6">VCC3B</text>
<text x="97.2" y="49">NZM3_SWG_SDV2_EC055</text>
<text x="217.7" y="49">NZM3_SWG_SDV2_EC055</text>
<text x="68.5" y="59.6" transform="rotate(-90 68.5 59.6)">1005_1/16 w</text>
<text x="80.1" y="59.6" transform="rotate(-90 80.1 59.6)">1005_1/16 w</text>
<text x="191.6" y="57" transform="rotate(-90 191.6 57)">1005_1/16 w</text>
<text x="195.4" y="57" transform="rotate(-90 195.4 57)">1005_1/16 w</text>
<text x="199.3" y="57" transform="rotate(-90 199.3 57)">1005_1/16 w</text>
<text x="24" y="60.1">[4]</text>
<text x="24" y="64">[4]</text>
<text x="24" y="65.2">[4]</text>
<text x="26.2" y="60.1">XDP_TCK</text>
<text x="26.2" y="64">XDP_TMS</text>
<text x="26.2" y="65.2">XDP_TDI</text>
<text x="143.8" y="60.1">[23]</text>
<text x="143.8" y="64">[23]</text>
<text x="143.8" y="65.2">[23]</text>
<text x="146.7" y="60.1">PCH_TCK</text>
<text x="146.7" y="64">PCH_TMS</text>
<text x="146.7" y="65.2">PCH_TDI</text>
<text x="16.4" y="71.7">[4,27,50,54]</text>
<text x="21" y="70.4">[4,25]</text>
<text x="22.7" y="66.5">[4]</text>
<text x="23.6" y="71.7">-PLTRST_FAR</text>
<text x="24" y="67.8">[4]</text>
<text x="24.9" y="66.5">-XDP_TRST</text>
<text x="24.9" y="70.4">-XDP_DBR</text>
<text x="26.2" y="67.8">XDP_TDO</text>
<text x="133.7" y="71.7">[25,31,61,64,68,74,91]</text>
<text x="143.8" y="67.8">[23]</text>
<text x="146.7" y="67.8">PCH_TDO</text>
<text x="146.7" y="71.7">MPWRG</text>
<text x="10.3" y="76.9">[25,31,62,68,70,71,91,94]</text>
<text x="19.5" y="74.3">[24]</text>
<text x="19.5" y="75.6">[24]</text>
<text x="22.3" y="74.3">-XDP_CLK_100M</text>
<text x="22.3" y="75.6">XDP_CLK_100M</text>
<text x="24.9" y="76.9">BPWRG</text>
<text x="64.6" y="72.3">1005_1/16 w</text>
<text x="76.5" y="77.6">1005_1/16 w</text>
<text x="173.4" y="72.3">1005_1/16 w</text>
<text x="21" y="80.8">[4,28]</text>
<text x="22.1" y="78.2">[10]</text>
<text x="24.9" y="80.8">CPUPWRGD</text>
<text x="24.9" y="78.2">CPU_CFG0</text>
<text x="45.1" y="78.8">1005_1/16 w</text>
<text x="60.7" y="81.4">1005_1/16 w</text>
<text x="173.4" y="81.4">1005_1/16 w</text>
<text x="35.7" y="91.1">[4]</text>
<text x="35.7" y="92.5">[4]</text>
<text x="37.9" y="91.1">-XDP_PRDY</text>
<text x="37.9" y="92.5">-XDP_PREQ</text>
<text x="83" y="96.7">1005_1/16 w</text>
<text x="97.2" y="97">NA</text>
<text x="217.7" y="97">NA</text>
<text x="191.6" y="106.3" transform="rotate(-90 191.6 106.3)">1005_1/16 w</text>
<text x="195.4" y="106.3" transform="rotate(-90 195.4 106.3)">1005_1/16 w</text>
<text x="199.3" y="106.3" transform="rotate(-90 199.3 106.3)">1005_1/16 w</text>
<text x="203.2" y="106.3" transform="rotate(-90 203.2 106.3)">1005_1/16 w</text>
<text x="246.8" y="194.4">Project Name :</text>
<text x="248.8" y="195.4">NOZOMI-3 SWG SDV2</text>
<text x="262.4" y="194.5">Title :</text>
<text x="265.6" y="195.4">XDP CONNECTOR</text>
<text x="246.6" y="198.3">Size :</text>
<text x="246.8" y="201.8">Date:</text>
<text x="252.5" y="198.2">Document Number :</text>
<text x="276.1" y="201.8">Sheet :</text>
<text x="284.3" y="199.8">2.10</text>
<text x="284.4" y="198.3">Rev :</text>
<text x="284.9" y="201.8">of</text>
</g>
<g font-size="1.1" fill="#000080">
<text x="191.6" y="46.7" transform="rotate(-90 191.6 46.7)">220_5%</text>
<text x="195.4" y="46.7" transform="rotate(-90 195.4 46.7)">220_5%</text>
<text x="199.3" y="46.7" transform="rotate(-90 199.3 46.7)">220_5%</text>
<text x="65.9" y="53.1" transform="rotate(-90 65.9 53.1)">R491</text>
<text x="68.5" y="50.5" transform="rotate(-90 68.5 50.5)">1K_5%</text>
<text x="77.6" y="53.1" transform="rotate(-90 77.6 53.1)">R475</text>
<text x="80.1" y="49.2" transform="rotate(-90 80.1 49.2)">51_5%</text>
<text x="188.9" y="49.2" transform="rotate(-90 188.9 49.2)">R509</text>
<text x="192.8" y="49.2" transform="rotate(-90 192.8 49.2)">R515</text>
<text x="196.7" y="49.2" transform="rotate(-90 196.7 49.2)">R530</text>
<text x="97.2" y="58.1">J8</text>
<text x="217.7" y="58.1">J9</text>
<text x="68.7" y="77.6">0_5%</text>
<text x="72.6" y="76.2">R954</text>
<text x="76.6" y="72.3">1K_5%</text>
<text x="185.4" y="72.3">1K_5%</text>
<text x="57.2" y="78.8">1K_5%</text>
<text x="72.7" y="81.4">1K_5%</text>
<text x="185.4" y="81.4">1K_5%</text>
<text x="97.2" y="95">52435_2671</text>
<text x="191.6" y="95.9" transform="rotate(-90 191.6 95.9)">100_5%</text>
<text x="195.4" y="95.9" transform="rotate(-90 195.4 95.9)">100_5%</text>
<text x="199.3" y="95.9" transform="rotate(-90 199.3 95.9)">100_5%</text>
<text x="203.2" y="95.9" transform="rotate(-90 203.2 95.9)">51_5%</text>
<text x="217.7" y="95">52435_2671</text>
<text x="84.1" y="99.3">R471</text>
<text x="84.1" y="98.1">51_5%</text>
<text x="188.9" y="98.5" transform="rotate(-90 188.9 98.5)">R943</text>
<text x="192.8" y="98.5" transform="rotate(-90 192.8 98.5)">R945</text>
<text x="196.7" y="98.5" transform="rotate(-90 196.7 98.5)">R946</text>
<text x="200.6" y="98.5" transform="rotate(-90 200.6 98.5)">R541</text>
</g>
<g font-size="1.1" fill="#f00">
<text x="39.2" y="59.4">XDP_TCK</text>
<text x="159.6" y="59.4">PCH_TCK</text>
<text x="39.2" y="63.2">XDP_TMS</text>
<text x="39.2" y="64.5">XDP_TDI</text>
<text x="39.2" y="65.8">-XDP_TRST</text>
<text x="159.6" y="64.5">PCH_TDI</text>
<text x="159.6" y="63.2">PCH_TMS</text>
<text x="39.2" y="69.7">-XDP_DBR</text>
<text x="39.2" y="67.1">XDP_TDO</text>
<text x="39.2" y="71">-PLTRST_FAR</text>
<text x="159.6" y="69.7">-XDP_DBR</text>
<text x="159.6" y="71">MPWRG</text>
<text x="159.6" y="67.1">PCH_TDO</text>
<text x="39.2" y="73.6">-XDP_CLK_100M</text>
<text x="39.2" y="74.9">XDP_CLK_100M</text>
<text x="39.2" y="76.2">BPWRG</text>
<text x="39.2" y="77.5">CPU_CFG0</text>
<text x="39.2" y="80.1">CPUPWRGD</text>
<text x="52.1" y="90.4">-XDP_PRDY</text>
<text x="52.1" y="91.7">-XDP_PREQ</text>
</g>
<g font-size=".9">
<text x="30.2" y="1">5</text>
<text x="88" y="1">4</text>
<text x="145.8" y="1">3</text>
<text x="203.5" y="1">2</text>
<text x="261.3" y="1">1</text>
<text x=".4" y="27.2">D</text>
<text x="290.6" y="27.2">D</text>
<text x=".4" y="77.3">C</text>
<text x="290.6" y="77.3">C</text>
<text x=".4" y="127.6">B</text>
<text x="290.6" y="127.6">B</text>
<text x=".4" y="177.8">A</text>
<text x="290.6" y="177.8">A</text>
<text x="30.2" y="203.1">5</text>
<text x="88" y="203.1">4</text>
<text x="145.8" y="203.1">3</text>
<text x="203.5" y="203.1">2</text>
<text x="261.3" y="203.1">1</text>
</g>
</svg>
